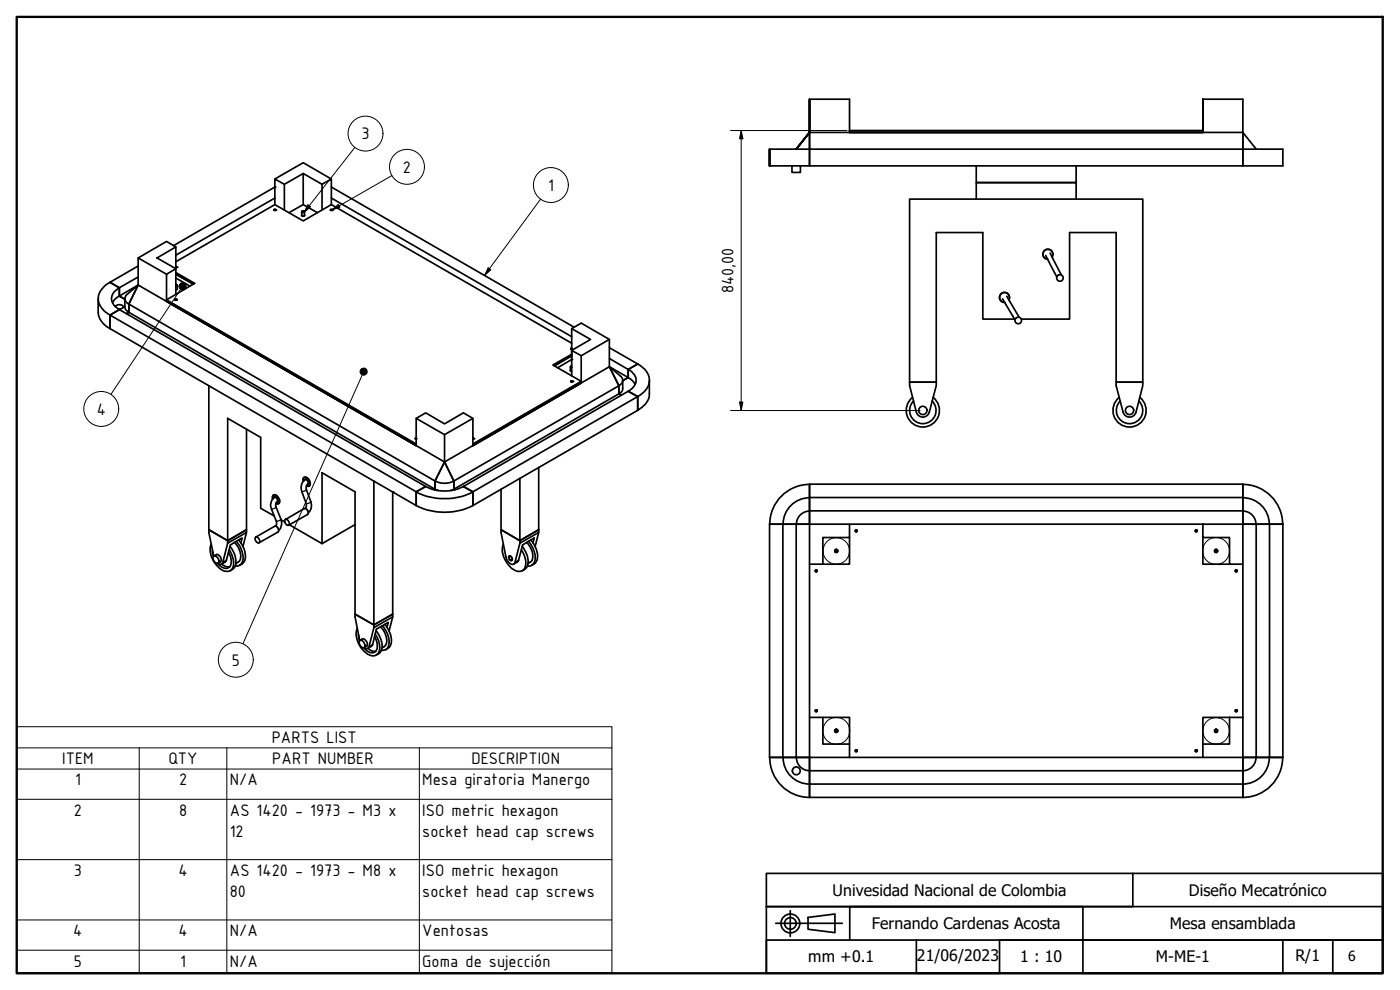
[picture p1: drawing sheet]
<svg xmlns="http://www.w3.org/2000/svg" width="420mm" height="297mm" viewBox="0 0 420 297" stroke-linecap="round" stroke-linejoin="round" font-family="sans-serif">
<!-- layer: Visible (ISO) -->
<g fill="none" stroke="#000" stroke-width=".51">
<path d="M243 29.8v9.9M243 39.7v-9.9h12v9.9M243 29.8v9.9v-9.9M243 39.2v.5zM243 39.7l-4 5.1zM243 39.7h130v5.1h-130zM243 39.7l-4 5.1 4-5.1v5.1M255 39.2h106v.5h-106M361 39.2v-9.4v9.9h-106M361 39.2v-9.4h12v20v-5h12v5h-142v-5M361 29.8v9.4M373 39.7l4 5.1"/>
<path d="M82.5 53.7l8.5-4.9 8.4 4.9M82.5 59.4l-29.7 17.2M82.5 56.1l-30.4 17.6M91 52.1l-5.7 3.2M96.6 55.3l-5.6-3.2v9.3M99.4 59.4l72.2 41.6M99.4 56.1l72.9 42.1M230.9 44.8v5zM230.9 44.8h12.1v5h-12.1zM230.9 44.8v5M237.7 49.8v1.9h2.5v-1.9M293 59.7v-4.9h30v4.9"/>
<path d="M293 49.8v5h30v-5M41.5 77.4v8.1M41.5 79.8l-8.5 4.9M47.1 77.4l5.7-3.3v6.5zM52.8 74.1l-2.8-1.7-8.5 5 8.5 4.9M52.8 78.5l29.7-17.1 8.5 4.9 8.4-4.9 72.2 41.6M82.2 63l.2-.1 .3 .1M82.3 62.9l.5 .1-.4 .2-.2-.2zM82.4 63h.2zM82.4 62.9h.1M82.5 61.4v-7.7l2.8 1.6v7.7M86.7 63.8l4.3-2.4 4.2 2.4"/>
<path d="M90.6 64.5a.41 .41 0 0 0 .4 .4 .41 .41 0 0 0 .4-.4M90.6 63.5v1.3M90.7 63.4a.3 .3 0 0 0 .2 .4 .3 .3 0 0 0 .3-.4M90.7 63.4h.1M90.7 63.4l.6 .1-.4 .2-.2-.2zM91.4 63.5v1.3M99.2 63l.2-.1 .4 .1M99.3 63h.3zM99.4 62.9l.1 .1M99.4 61.4v-7.7l-2.8 1.6v7.7M99.5 62.9v.1M99.5 63h.1"/>
<path d="M313.8 76.6l3.4 6.5M315.2 75.9l3.3 6.6M315.7 77.1a1.49 1.49 0 0 0-.6-2.2 1.49 1.49 0 0 0-2.1 1.1 1.49 1.49 0 0 0 1.4 1.8M29.5 89.6v4.1a6.1 6.1 0 0 0 3.5 4.9v-4.1M33 94.5l2.8-1.6 92 53.1-2.9 1.6zM33 94.5v4.1l91.9 53.1M33 84.7a5.3 5.3 0 0 0-3 6.9 7.8 7.8 0 0 0 3 2.9M33 84.7l2.8 1.6M34.7 92.1a1.28 1.28 0 0 1 1.2-.7 1.28 1.28 0 0 1 1.1 .8l-.6 .4-.8 .1M35.8 86.3a3.4 3.4 0 0 0-1.8 5l1.8 1.6-2.8 1.6M35.8 88.8a4 4 0 0 0-2 2.1M35.8 86.3v2.5"/>
<path d="M37.5 89.6v2.5a2.06 2.06 0 0 0 1.2 1.6M38.7 91.2v2.5l91.9 53.1-.3 .1 .3-.1M38.7 93.7l-.7 .4M38.7 91.2v2.5M41.5 85.5l-5.7 3.3 1.7 1-1.7-1M41.5 83.1l-5.7 3.2v2.5M41.5 85.5l91.9 53.1-2.8 5.7-91.9-53.1zM41.5 85.5l-3.3 2.8a1.68 1.68 0 0 0 .5 2.9M41.5 85.5l-2.8 5.7M50 90.4l74.9 43.3v-8.2l2.9-1.6 5.6 3.3 5.7-3.3 2.8 1.6v8.2M50 90l74.9 43.2v.5l-74.9-43.3M52.5 90l.2-.2 .4 .2"/>
<path d="M52.6 90l.4-.1zM52.7 89.9l.1 .1M52.8 88.3v-7.7l-2.8 1.7v8.1M52.8 81.8l5.6 3.2-8.4 5v.4M52.8 80.1h.1M52.8 85.3l.3 .2-.3 .2M52.8 82.3l5.2 3M52.8 83.4l4.2 2.4M52.8 89.8v.2M52.8 90h.1M52.8 80.2h.1M53 85.4l.2 .2-.4 .2"/>
<path d="M53.1 80.2l-.3-.2 .3 .1-.3 .2M53.2 86.5l-.1 .4h-.3M53.2 85.6v1.2M171.6 98.6l2.8-1.6 8.5 4.8-8.5 4.9M300.9 89.6l3.7 6.3M302.1 88.9l3.8 6.3M302.8 90a1.49 1.49 0 0 0-.8-2.2 1.49 1.49 0 0 0-2 1.2 1.49 1.49 0 0 0 1.5 1.7M304.5 95.7h-9.5v-25.9h-14v44.9h-8M306.5 95.7h14.5v-25.9h14v44.9h8v-55h-70v55M62.7 115.7v44.1l1.4 7.1M171.2 111l.4 .4M171.2 110.1v1.2"/>
<path d="M171.3 114.3h.5l.1 .2-.5 .1zM171.3 114.5l.2-.2 .4 .2M171.3 104.6v.1M171.4 109.9l-.2 .3 .4 .1M171.4 114.4l.3 .1zM171.5 104.6h.1M171.5 114.3l.1 .2M171.6 105.1l5.6-3.3-5.6-3.2v8.1l-5.2 3.1 5.2-3.1v1.2l-4.3 2.4M171.6 112.8v-7.7l2.8 1.6v8.2l-32.5 18.8M171.6 104.4l-.3 .2 .3 .2M171.6 106.3l-5.7 3.2 8.5 4.9v.5l-32.5 18.8M171.6 104.5l-.3 .1"/>
<path d="M171.6 109.8l-.3 .2 .3 .2M171.6 114.3v.2M171.6 114.5h.1M174.4 114.4l-32.5 18.8v.5M182.9 110l5.6 3.3-1.6 .9 1.6-.9M182.9 107.6l5.6 3.3 2.9-1.7M182.9 110l3.3 2.8a1.64 1.64 0 0 1 .7 1.6 1.64 1.64 0 0 1-1.2 1.3M182.9 101.8v8.2M182.9 104.3l8.5 4.9M182.9 110l2.8 5.7M185.7 118.2l.7 .4-.7-.4-49.5 28.6v-2.5M185.7 115.7v2.5"/>
<path d="M186.9 114.1v2.5a1.67 1.67 0 0 1-1.2 1.6M188.5 110.9a3.4 3.4 0 0 1 1.9 4.9l-1.9 1.6 2.9 1.6M188.5 113.3l1 .7 1.1 1.3M188.5 110.9v2.4M191.4 109.2a5.5 5.5 0 0 1 3.4 6 6.7 6.7 0 0 1-3.4 3.8M191.4 119v4.1M191.4 109.2l-2.9 1.7M194.9 114.1v4.1a6 6 0 0 1-3.5 4.9M273 114.7h8v1l-2.1 8a2.01 2.01 0 0 1-2 1.4 2.01 2.01 0 0 1-1.9-1.5l-2-7.9zM273.9 119.2a5 5 0 0 0-.6 7.3 5 5 0 0 0 7.3 0 5 5 0 0 0-.6-7.3M335 114.7h8v1l-2.1 8a2.01 2.01 0 0 1-1.9 1.4 2.01 2.01 0 0 1-1.9-1.4l-2.1-8zM335.9 119.2a5 5 0 0 0-.6 7.3 5 5 0 0 0 7.4 0 5 5 0 0 0-.6-7.3"/>
<path d="M74 128.8v30.1l-5.7 3.3v-36.7l9.9 5.7v21.3l4.1 2.3M124.7 131.6l.2-.2-.2 .1 .2 .2M124.8 131.5v.2l.1-.2M124.9 125.5l8.5 4.9 8.5-4.9M133.4 138.6l49.5-28.6 2.8 5.7-49.5 28.6zM133.4 130.4v8.2M142 131.6h.1M142.2 131.6l-.3-.2 .3 .1-.3 .2M191.4 123.1l-49.5 28.6v-4.1M274.2 120.3a4 4 0 0 0-.1 5.6 4 4 0 0 0 5.7 0 4 4 0 0 0-.1-5.6M336.2 120.3a4 4 0 0 0 0 5.6 4 4 0 0 0 5.6 0 4 4 0 0 0 0-5.6M62.7 158.9l5.6 3.3 5.7-3.3v.9l-5.7 3.2v-.8z"/>
<path d="M74 159.8l-1.1 4.2M81.9 149.7a.82 .82 0 0 1 .3-1.2 .82 .82 0 0 1 1.1 .5l.6 1a.75 .75 0 0 1-.1 1 .75 .75 0 0 1-1 .1M82.3 149.3a3.1 3.1 0 0 0-.8 3.5l1.5 3.8-.2 1.2M83.1 150.5a1.41 1.41 0 0 0-.2 1.7l1.4 3.6a3.3 3.3 0 0 1-.7 3.4M84.4 156l1.1 .6M85.6 155.9a1.06 1.06 0 0 1 1.1 .6 1.06 1.06 0 0 1-.2 1.2 1.31 1.31 0 0 1-.9-1.8zM85.7 155.9l5.6-3.3a1.17 1.17 0 0 1 1 1.8l-5.7 3.2M91.1 144.4a.76 .76 0 0 1 .1-1.1 .76 .76 0 0 1 1.1 .3l.7 .9a.77 .77 0 0 1 .1 1.1 .77 .77 0 0 1-1.1 .1M91.5 143.9a3.2 3.2 0 0 0-.9 3.5l1.3 3.7v.8l-.2 .7M92.3 145.3l-.4 .5v.9l1.4 3.8a3 3 0 0 1-.8 3.3M106.6 157.4l-10 5.7-9.7-5.6M112.2 144.3v44l5.7-3.2v-.8l-5.7 3.2-5.6-3.2 1.3 7.9"/>
<path d="M117.9 147.6v36.7l-5.7 3.2-5.6-3.2v-36.7l-10-5.8v21.3M124.9 147.6a18.8 18.8 0 0 0 17 0M124.9 147.6l2.9-1.6a12.6 12.6 0 0 0 11.3 0l2.8 1.6M124.9 147.6v4.1M130.6 146.8l.9 .4M130.6 144.3a6.1 6.1 0 0 0 5.6 0M130.6 144.3l2.8-5.7 2.8 5.7M130.6 144.3v2.5M136.2 146.8l-.9 .4M136.2 146.8l.3 .1M136.2 144.3v2.5M139.1 146l49.4-28.6 2.9 1.6-49.5 28.6z"/>
<path d="M141.9 147.6v4.1a18.8 18.8 0 0 1-17 0M156 143.5v18.7l-5.6-3.3v-12.1M161.7 140.3v18.6l-5.7 3.3M161.7 159.8l-1.1 4.2M230.9 157.3h8.1M234.9 157.3h-4v70M239 157.3h-4.1v70h-4M243 145.3v12h-4v70h-4.1M243 149.3v4h130v4h12M243 145.3v4h130v4M243 145.3h130v4a8.1 8.1 0 0 1 7.9 8M243 153.3v4h-4"/>
<path d="M243 145.3a12 12 0 0 0-12 12M243 149.3a8 8 0 0 0-8 8M243 153.3a4 4 0 0 0-4 4M255 157.3h106M256.9 159.1l.1 .3h-.1zM358.9 159.1l.2 .1-.1 .2zM361 157.3h12v12h-4v-8h-8zM373 145.3a12 12 0 0 1 11.9 12M373 153.3a4 4 0 0 1 3.9 4M373 153.3v4h4M373 145.3v8M381 157.3h-4v70h-4v12"/>
<path d="M385 157.3h-4v70h-4M385 157.3v70h-4M63.4 163.3a6.9 6.9 0 0 0 4.4 8.1 2.21 2.21 0 0 0 2.3-2.9l-.5-2-.8-1.5M63.8 165.1l.3 1.8M64.1 166.9a1.31 1.31 0 0 1 1.3 .6 1.31 1.31 0 0 1-.1 1.5 1.53 1.53 0 0 1-1.2-2.1zM64.2 166.8l.7-.4a1.43 1.43 0 0 1 1.3 2.2l-.7 .4M68.3 163l-1.4 5.7a.86 .86 0 0 1-.7 .7 .86 .86 0 0 1-.9-.4M68.6 165.7a3.6 3.6 0 0 1 0 4.7 2.84 2.84 0 0 1-3.3-1.4M69 163.9a6.3 6.3 0 0 1 1.5 6.1l-1.4 1.2M70.4 162.7a5 5 0 0 1 1.5 5.6l-1.1 .8M70.9 162.4a6.7 6.7 0 0 1 1.8 6.2 1.79 1.79 0 0 1-2.1 1.2M71.6 162a6.4 6.4 0 0 1 1.7 6.5l-.7 .7-.7 .4"/>
<path d="M72.3 162.9l.3-1.5-3.4 2.1-1.3 4.8-1.4 .9 .3 .3a2.66 2.66 0 0 0 2.1 .6M76.8 161.1l5.6-3.2a1.14 1.14 0 0 1 1 1.7l-5.7 3.3M76.8 161.1a1.12 1.12 0 0 1 .9 1.8 1.12 1.12 0 0 1-.9-1.8zM151.1 163.3a6.9 6.9 0 0 0 3.2 7.7 2.17 2.17 0 0 0 2.5 .2 2.17 2.17 0 0 0 1-2.4l-.5-2.3-.8-1.5M152.7 167a.76 .76 0 0 1 .9 .2 .76 .76 0 0 1 .1 .9 .83 .83 0 0 1-1-1.1zM152.8 166.9a.78 .78 0 0 1 .8 .4 .78 .78 0 0 1-.2 .9l-.6-.4zM156 162.2l5.7-3.3v.9l-5.7 3.2zM156 162.2l-5.6-3.3 1.4 8.2 .6 1.2a1.23 1.23 0 0 0 2.1 .6l1.5-5.9M156.7 163.9a6.1 6.1 0 0 1 1.4 6.4l-1.3 .9M158.1 162.7a4.9 4.9 0 0 1 1.3 5.8l-.9 .6M158.6 162.4a6.6 6.6 0 0 1 1.7 6.4 1.74 1.74 0 0 1-2 1M159.3 162a5.9 5.9 0 0 1 1.4 6.9l-1.1 .7"/>
<path d="M160 162.9l.3-1.5-3.5 2.1-1.2 4.8-1.4 .9M243 169.3v-12h12v4h-8v8M243 169.3h4M243 169.3v46M244.9 171.1l.1 .3h-.1zM255 161.3v8h-8M361 161.3v8h8M370.9 171.1l.2 .1-.1 .2zM373 169.3v46M107.3 188.6a6.8 6.8 0 0 0 3.8 8 2.18 2.18 0 0 0 2.3-.5 2.18 2.18 0 0 0 .5-2.3l-.3-1.6-1-2M107.6 190.4l.3 1.9M107.9 192.3a1.29 1.29 0 0 1 1.6 1.5 .67 .67 0 0 1-.6 .6 .67 .67 0 0 1-.7-.6l-.4-1z"/>
<path d="M108 192.1l.7-.3a1.43 1.43 0 0 1 1.3 2.1l-.7 .4M110.4 194.5l1.1 .7 1.3 .2M112.2 188.3l-1.5 5.7a.88 .88 0 0 1-1.5 .4M112.4 191a3.7 3.7 0 0 1 .1 4.6 2.64 2.64 0 0 1-3.3-1.2M112.8 189.2a5.8 5.8 0 0 1 1.2 6.6l-1.1 .7M114.2 188.1a5.3 5.3 0 0 1 1.6 5.5l-1.2 .8M114.7 187.8a6.2 6.2 0 0 1 1.6 6.6 2 2 0 0 1-1.9 .7M115.4 187.4a6.1 6.1 0 0 1 1.6 6.6l-1.2 .9M116.1 188.2l.4-1.5-3.5 2.1-1.2 4.8-1.4 .9M117.9 185.1l-1.1 4.2M243 215.3h4v8h8v4h-12zM244.9 213.2l.1 .2z"/>
<path d="M247 215.3h8v8M369 215.3v8h-8v4h12v-12M369 215.3h-8v8M369 215.3h4M370.9 213.2h.2l-.1 .2zM230.9 227.3h12.1v4h130v4a8 8 0 0 0 7.9-8M231 227.3a12 12 0 0 0 12 12M235 227.3a8 8 0 0 0 8 8M239 227.3h4v4M239 227.3a4 4 0 0 0 4 4M243 231.3v4h130v4M243 235.3v4h130"/>
<path d="M243 231.3v8M255 227.3h106M256.9 225.2l.1 .2h-.1zM358.9 225.2h.2l-.1 .2zM377 227.3h7.9a12 12 0 0 1-11.9 12M377 227.3h-4v4a4 4 0 0 0 3.9-4"/>
<circle cx="99.5" cy="63" r=".27"/>
<circle cx="52.8" cy="89.9" r=".26"/>
<circle cx="305.6" cy="96.2" r=".98"/>
<circle cx="318.1" cy="83.4" r=".98"/>
<circle cx="277" cy="123.1" r="1.24"/>
<circle cx="339" cy="123.1" r="1.24"/>
<circle cx="257" cy="159.3" r=".29"/>
<circle cx="359" cy="159.3" r=".29"/>
<circle cx="245" cy="171.3" r=".29"/>
<circle cx="251" cy="165.3" r=".48"/>
<circle cx="251" cy="165.3" r=".35"/>
<circle cx="251" cy="165.3" r=".41"/>
<circle cx="365" cy="165.3" r=".48"/>
<circle cx="365" cy="165.3" r=".35"/>
<circle cx="365" cy="165.3" r=".41"/>
<circle cx="371" cy="171.3" r=".29"/>
<circle cx="245" cy="213.3" r=".29"/>
<circle cx="251" cy="219.3" r=".48"/>
<circle cx="251" cy="219.3" r=".35"/>
<circle cx="251" cy="219.3" r=".41"/>
<circle cx="365" cy="219.3" r=".48"/>
<circle cx="365" cy="219.3" r=".35"/>
<circle cx="365" cy="219.3" r=".41"/>
<circle cx="371" cy="213.3" r=".29"/>
<circle cx="239" cy="231.3" r="1.17"/>
<circle cx="257" cy="225.3" r=".29"/>
<circle cx="359" cy="225.3" r=".29"/>
</g>
<g fill="#000">
<circle cx="82.5" cy="56.1" r=".25"/>
<circle cx="230.9" cy="49.8" r=".25"/>
<circle cx="82.2" cy="63" r=".25"/>
<circle cx="82.4" cy="63" r=".25"/>
<circle cx="82.5" cy="63" r=".25"/>
<circle cx="82.7" cy="63" r=".25"/>
<circle cx="99.2" cy="63" r=".25"/>
<circle cx="99.4" cy="63" r=".25"/>
<circle cx="99.8" cy="63" r=".25"/>
<circle cx="52.7" cy="90" r=".25"/>
<circle cx="53.1" cy="80.2" r=".25"/>
<circle cx="171.3" cy="114.5" r=".25"/>
<circle cx="171.5" cy="104.7" r=".25"/>
<circle cx="171.5" cy="114.5" r=".25"/>
<circle cx="171.6" cy="107.9" r=".25"/>
<circle cx="171.9" cy="114.5" r=".25"/>
<circle cx="124.7" cy="131.6" r=".25"/>
<circle cx="124.8" cy="131.6" r=".25"/>
<circle cx="142.2" cy="131.6" r=".25"/>
<circle cx="117.9" cy="147.6" r=".25"/>
</g>
<!-- layer: Visible Narrow (ISO) -->
<g fill="none" stroke="#000" stroke-width=".38">
<path d="M52.8 80l.2 .1-.2 .2M82.2 63l.5-.1-.2 .3zM82.2 63v.1M82.7 63v.1M99.2 63l.1 .1M99.8 63l-.1 .1M52.5 90h.1M53.1 90h-.1M53.1 80.2h-.1M171.3 104.6l.1 .2M171.3 114.4l.5-.1-.2 .3zM171.3 114.5h.1"/>
<path d="M171.6 104.5l-.3 .1 .3 .2M171.9 114.5h-.1M124.7 131.6v.1M124.9 131.4l-.2 .2 .2 .1M141.9 131.4l.2 .1-.2 .2M142.2 131.6l-.1 .1M82.2 149.4a.58 .58 0 0 1 .6-.5 .58 .58 0 0 1 .5 .6 .61 .61 0 0 1 .3 .7 .61 .61 0 0 1-.6 .5M82.4 149.2l-.1 .1M82.5 149l-.1 .2a.93 .93 0 0 1 .7 1.3M82.9 152.2l-1.4 .6M83 158l.6 .8M84.3 155.8l-.5 .4-.9 .2"/>
<path d="M91.4 144.1a.59 .59 0 0 1 .6-.4 .59 .59 0 0 1 .5 .6 .63 .63 0 0 1 .3 .6 .63 .63 0 0 1-.5 .5h-.1M91.5 143.9h.2M91.8 143.7l-.1 .2a.96 .96 0 0 1 .6 1.4M91.9 152.7l.6 .8M91.9 146.9l-.4 .4-.9 .1M93.3 150.5l-.7 .5-.7 .1M67.9 168.1l-1 .6M155.6 168.1l-1 .6M111.8 193.4l-1.1 .6"/>
<circle cx="99.5" cy="63" r=".2"/>
<circle cx="52.8" cy="90" r=".18"/>
</g>
<!-- layer: Symbol (ISO) -->
<g fill="none" stroke="#000" stroke-width=".3">
<path d="M106.5 44.2l-15.3 19.5M117.6 52.7l-18 10.3M162.2 59.7l-16.8 23M92.4 61.5l.8 .5-2 1.7zM99.6 63l1.9-1.7 .5 .9zM54.1 86.9l-20.8 31.4M146.5 80.4l.8 .5-1.9 1.8zM108.6 112.6l-35.7 80.6M5 224.4v-6.4h178.6v6.4M5 224.4h178.6v6.3M5 224.4v67.6h178.6v-61.3M5 230.7h178.6"/>
<path d="M5 239.8h178.6M41.8 224.4v67.6M68.1 224.4v67.6M125.9 224.4v67.6M5 257.9h178.6M5 276h178.6M5 285.1h178.6"/>
<circle cx="109.7" cy="40.1" r="5.2"/>
<circle cx="122.1" cy="50.1" r="5.2"/>
<circle cx="165.3" cy="55.5" r="5.2"/>
<circle cx="30.4" cy="122.7" r="5.2"/>
<circle cx="70.8" cy="197.9" r="5.2"/>
</g>
<!-- layer: Border (ISO) -->
<path d="M5 5.1h410v286.9h-410z" fill="none" stroke="#000" stroke-width=".7"/>
<!-- layer: Title (ISO) -->
<g fill="none" stroke="#000" stroke-width=".51">
<path d="M230 262.1h185v29.9h-185zM232.8 277h20M237.2 273.2v7.8M242.5 275.3l8.1-1.1v5.6l-8.1-1zM340 262.1v9.9h-110h185v10.1h-185v9.9M255 282.1v-10.1h70v10.1h90M275 282.1v9.9h25v-9.9h25v9.9h60v-9.9h15v9.9h15"/>
<circle cx="237.2" cy="277.1" r="2.83"/>
<circle cx="237.2" cy="277.1" r="1.75"/>
</g>
<!-- layer: Sketch Geometry (ISO) -->
<g fill="none" stroke="#000" stroke-width=".3">
<circle cx="251" cy="165.3" r="4"/>
<circle cx="365" cy="165.3" r="4"/>
<circle cx="251" cy="219.3" r="4"/>
<circle cx="365" cy="219.3" r="4"/>
</g>
<!-- layer: Dimension (ISO) -->
<path d="M219.3 39.2h34.9M222.4 39.2l.5 2.4h-1zM222.4 39.2v84M219.3 123.2h56.9M221.9 120.6h1l-.5 2.6z" fill="none" stroke="#000" stroke-width=".3"/>
<g fill="#000">
<path d="M222.4 39.2l.5 2.4h-1z" fill-rule="evenodd"/>
<path d="M221.9 120.6h1l-.5 2.6z" fill-rule="evenodd"/>
</g>
<!-- layer: Symbol (ISO) -->
<g fill="#000">
<path d="M92.4 61.5l.8 .5-2 1.7z" fill-rule="evenodd"/>
<path d="M99.6 63l1.9-1.7 .5 .9z" fill-rule="evenodd"/>
<path d="M146.5 80.4l.8 .5-1.9 1.8z" fill-rule="evenodd"/>
<circle cx="54.8" cy="85.9" r="1.28"/>
<circle cx="109.1" cy="111.5" r="1.25"/>
</g>
<g font-size="5.4">
<text x="108.5" y="41.8">3</text>
<text x="120.9" y="51.8">2</text>
<text x="164.5" y="57.3">1</text>
<text x="220.2" y="88.1" transform="rotate(-90 220.2 88.1)">840,00</text>
<text x="29" y="124.4">4</text>
<text x="69.5" y="199.7">5</text>
<text x="81.5" y="222.9">PARTS LIST</text>
<text x="18.7" y="229.3">ITEM</text>
<text x="50.5" y="229.3">QTY</text>
<text x="81.7" y="229.3">PART NUMBER</text>
<text x="141.5" y="229.3">DESCRIPTION</text>
<text x="22.5" y="235.6">1</text>
<text x="53.7" y="235.6">2</text>
<text x="69" y="235.6">N/A</text>
<text x="126.7" y="235.6">Mesa giratoria Manergo</text>
<text x="22.2" y="244.7">2</text>
<text x="53.7" y="244.7">8</text>
<text x="69" y="244.7">AS 1420 - 1973 - M3 x</text>
<text x="126.7" y="244.7">ISO metric hexagon</text>
<text x="69" y="251.1">12</text>
<text x="126.7" y="251.1">socket head cap screws</text>
<text x="22.2" y="262.8">3</text>
<text x="53.5" y="262.8">4</text>
<text x="69" y="262.8">AS 1420 - 1973 - M8 x</text>
<text x="126.7" y="262.8">ISO metric hexagon</text>
<text x="69" y="269.2">80</text>
<text x="126.7" y="269.2">socket head cap screws</text>
<text x="22" y="281">4</text>
<text x="53.5" y="281">4</text>
<text x="69" y="281">N/A</text>
<text x="126.7" y="281">Ventosas</text>
<text x="22.2" y="290">5</text>
<text x="54" y="290">1</text>
<text x="69" y="290">N/A</text>
<text x="126.7" y="290.2">Goma de sujección</text>
</g>
<g font-size="4.8">
<text x="249.9" y="268.8">Univesidad Nacional de Colombia</text>
<text x="356.8" y="269">Diseño Mecatrónico</text>
<text x="261.7" y="278.8">Fernando Cardenas Acosta</text>
<text x="351.1" y="278.8">Mesa ensamblada</text>
<text x="242.6" y="288.8">mm +0.1</text>
<text x="275.1" y="288.5">21/06/2023</text>
<text x="306.2" y="288.8">1 : 10</text>
<text x="346.9" y="288.8">M-ME-1</text>
<text x="388.7" y="288.5">R/1</text>
</g>
<text font-size="4.2" x="404.6" y="288.2">6</text>
</svg>
